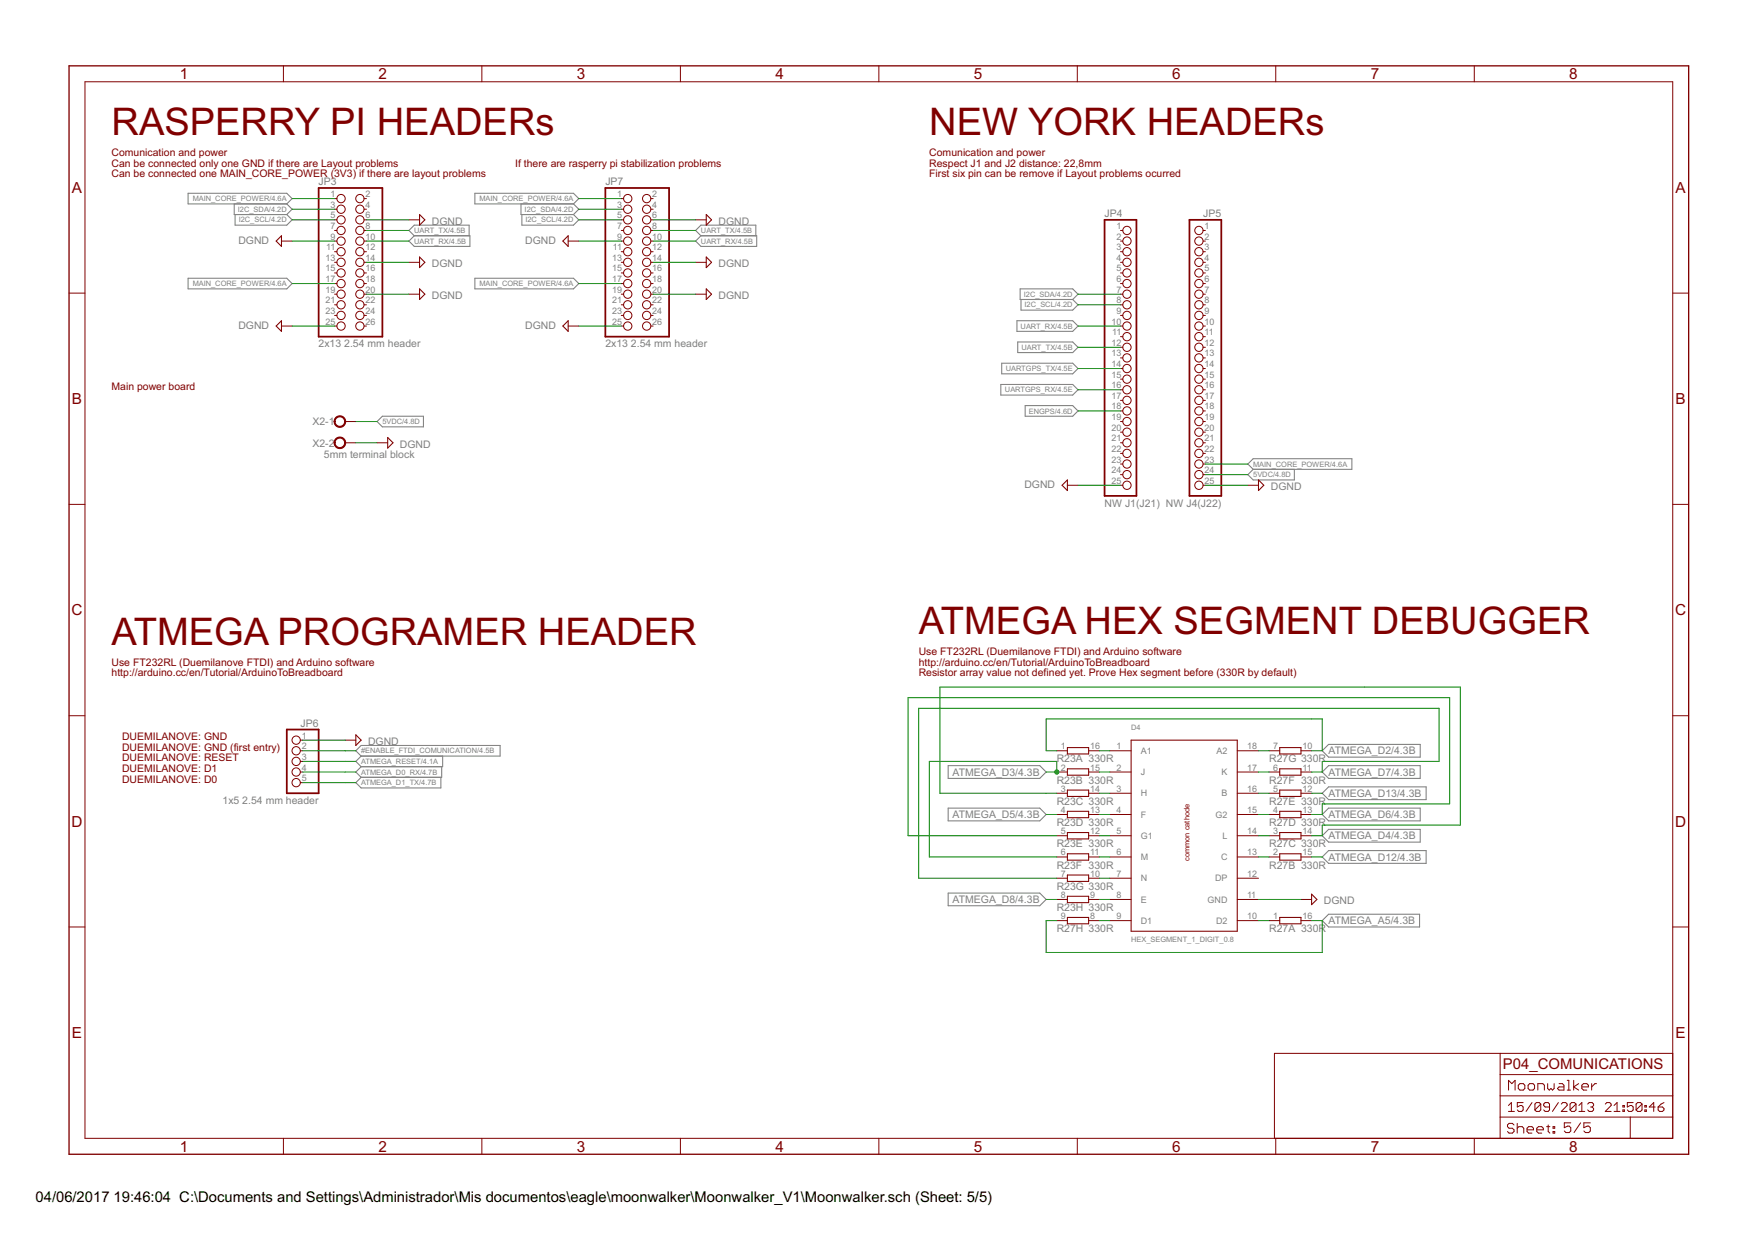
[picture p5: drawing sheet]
<svg xmlns="http://www.w3.org/2000/svg" width="420mm" height="297mm" viewBox="0 0 420 297" stroke-linecap="round" stroke-linejoin="round" font-family="sans-serif">
<g fill="none" stroke="#808080" stroke-width=".25">
<path d="M45 46.2h23.6l1.2 1.3-1.2 1.3h-23.6zM56 48.8v2.5h12.6M56.2 51.3v2.5h12.4l1.2-1.2-1.2-1.3M68.6 48.8l1.2 1.2-1.2 1.3M97.8 57.7l1.3-1.3h13.3v2.5h-13.3zM99.1 56.4l-1.3-1.3 1.3-1.3h13.1v2.6M113.6 46.2h23.5l1.3 1.3-1.3 1.3h-23.5zM124.6 48.8v2.5h12.5M124.8 51.3v2.5h12.3l1.3-1.2-1.3-1.3M137.1 48.8l1.3 1.2-1.3 1.3M167.6 56.4l-1.3-1.3 1.3-1.3h13.1v2.6M167.6 56.4h13.4v2.5h-13.4l-1.3-1.2z"/>
<path d="M45 66.5h23.6l1.2 1.3-1.2 1.3h-23.6zM113.6 66.5h23.5l1.3 1.3-1.3 1.3h-23.5zM243.2 76.7h13.3l1.3 1.3-1.3 1.2h-13.3zM243.9 69.1h12.6l1.3 1.3-1.3 1.2h-12.6zM244.2 71.6v2.6h12.3l1.3-1.3-1.3-1.3M239.3 91.9h17.2l1.3 1.3-1.3 1.3h-17.2zM239.5 86.9h17l1.3 1.2-1.3 1.3h-17zM243.4 81.8h13.1l1.3 1.3-1.3 1.2h-13.1zM245.2 97h11.3l1.3 1.3-1.3 1.2h-11.3zM90.2 100.8l1.2-1.3h9.9v2.6h-9.9zM298.4 111l1.3-1.3h23.6v2.5h-23.6zM299.7 112.2l-1.3 1.3 1.3 1.3h9.8v-2.6"/>
<path d="M85.1 179.6l1.3-1.3h33.2v2.5h-33.2zM316.2 179.6l1.5-1.6h21.9v3.1h-21.9zM86.4 180.8l-1.3 1.3 1.3 1.3M86.4 183.4l-1.3 1.2 1.3 1.3M86.4 185.9l-1.3 1.3 1.3 1.2h19v-2.5M105.6 183.4v2.5h-19.2M105.9 180.8v2.6h-19.5M226.7 193.3h21.9l1.6 1.5-1.6 1.5h-21.9zM226.7 183.1h21.9l1.6 1.5-1.6 1.6h-21.9zM316.2 194.8l1.5-1.5h21.9v3h-21.9zM316.2 189.7l1.5-1.5h23.3v3h-23.3zM316.2 184.6l1.5-1.5h21.9v3.1h-21.9z"/>
<path d="M316.2 199.9l1.5-1.5h21.9v3h-21.9zM226.7 213.6h21.9l1.6 1.5-1.6 1.5h-21.9zM316.2 205l1.5-1.6h23.3v3.1h-23.3zM317.7 218.7h21.8v3h-21.8l-1.5-1.5z"/>
</g>
<g fill="none" stroke="#800000" stroke-width=".24">
<path d="M20.3 19.6h379.7v252.6h-379.7zM67.8 15.7v3.9M115.2 15.7v3.9M162.7 15.7v3.9M210.2 15.7v3.9M257.6 15.7v3.9M305.1 15.7v3.9M352.6 15.7v3.9M67.3 57.7h2.5M80 47.5h.6M80 50h.6M80 52.6h.6"/>
<path d="M80 55.1h.6M80 57.7h.6M87.1 47.5h.5M87.1 50h.5M87.1 52.6h.5M87.1 55.1h.5M87.1 57.7h.5M97.8 52.6h2.5M135.9 57.7h2.5M148.6 47.5h.5M148.6 50h.5M148.6 52.6h.5"/>
<path d="M148.6 55.1h.5M148.6 57.7h.5M155.6 47.5h.6M155.6 50h.6M155.6 52.6h.6M155.6 55.1h.6M155.6 57.7h.6M166.3 52.6h2.6M267.9 55.1h.6M267.9 57.7h.6M287.7 55.1h.5M287.7 57.7h.5"/>
<path d="M16.5 70.1h3.8M67.3 78h2.5M80 60.2h.6M80 62.7h.6M80 65.3h.6M80 67.8h.6M80 70.4h.6M80 72.9h.6M80 75.4h.6M80 78h.6M87.1 60.2h.5M87.1 62.7h.5"/>
<path d="M87.1 65.3h.5M87.1 67.8h.5M87.1 70.4h.5M87.1 72.9h.5M87.1 75.4h.5M87.1 78h.5M97.8 62.7h2.5M97.8 70.4h2.5M135.9 78h2.5M148.6 60.2h.5M148.6 62.7h.5M148.6 65.3h.5"/>
<path d="M148.6 67.8h.5M148.6 70.4h.5M148.6 72.9h.5M148.6 75.4h.5M148.6 78h.5M155.6 60.2h.6M155.6 62.7h.6M155.6 65.3h.6M155.6 67.8h.6M155.6 70.4h.6M155.6 72.9h.6M155.6 75.4h.6"/>
<path d="M155.6 78h.6M166.3 62.7h2.6M166.3 70.4h2.6M267.9 60.2h.6M267.9 62.7h.6M267.9 65.3h.6M267.9 67.8h.6M267.9 70.4h.6M267.9 72.9h.6M267.9 75.4h.6M267.9 78h.6M287.7 60.2h.5"/>
<path d="M287.7 62.7h.5M287.7 65.3h.5M287.7 67.8h.5M287.7 70.4h.5M287.7 72.9h.5M287.7 75.4h.5M287.7 78h.5M400 70.1h3.8M267.9 80.5h.6M267.9 83.1h.6M267.9 85.6h.6M267.9 88.1h.6"/>
<path d="M267.9 90.7h.6M267.9 93.2h.6M267.9 95.8h.6M267.9 98.3h.6M287.7 80.5h.5M287.7 83.1h.5M287.7 85.6h.5M287.7 88.1h.5M287.7 90.7h.5M287.7 93.2h.5M287.7 95.8h.5M287.7 98.3h.5"/>
<path d="M82.5 100.8h2.6M82.5 105.9h2.6M90.2 105.9h2.5M255.2 116.1h2.6M267.9 100.8h.6M267.9 103.4h.6M267.9 105.9h.6M267.9 108.4h.6M267.9 111h.6M267.9 113.5h.6M267.9 116.1h.6M287.7 100.8h.5"/>
<path d="M287.7 103.4h.5M287.7 105.9h.5M287.7 108.4h.5M287.7 111h.5M287.7 113.5h.5M287.7 116.1h.5M298.4 116.1h2.5M16.5 120.6h3.8M400 120.6h3.8M16.5 171.2h3.8M71.8 177h.6M71.8 179.6h.6"/>
<path d="M82.5 177h2.6M252.7 179.6h2.5M260.3 179.6h2.6M265.4 179.6h5.1M295.9 179.6h5M303.5 179.6h2.5M311.1 179.6h2.5M400 171.2h3.8M71.8 182.1h.6M71.8 184.6h.6M71.8 187.2h.6M252.7 184.6h2.5"/>
<path d="M252.7 189.7h2.5M252.7 194.8h2.5M252.7 199.9h2.5M260.3 184.6h2.6M260.3 189.7h2.6M260.3 194.8h2.6M260.3 199.9h2.6M265.4 184.6h5.1M265.4 189.7h5.1M265.4 194.8h5.1M265.4 199.9h5.1M295.9 184.6h5"/>
<path d="M295.9 189.7h5M295.9 194.8h5M295.9 199.9h5M303.5 184.6h2.5M303.5 189.7h2.5M303.5 194.8h2.5M303.5 199.9h2.5M311.1 184.6h2.5M311.1 189.7h2.5M311.1 194.8h2.5M311.1 199.9h2.5M252.7 205h2.5"/>
<path d="M252.7 210h2.5M252.7 215.1h2.5M260.3 205h2.6M260.3 210h2.6M260.3 215.1h2.6M265.4 205h5.1M265.4 210h5.1M265.4 215.1h5.1M295.9 205h5M295.9 210h5M295.9 215.1h5M303.5 205h2.5"/>
<path d="M311.1 205h2.5M311.1 215.1h2.5M16.5 221.7h3.8M252.7 220.2h2.5M260.3 220.2h2.6M265.4 220.2h5.1M295.9 220.2h5M303.5 220.2h2.5M311.1 220.2h2.5M400 221.7h3.8M358.7 251.9v20.3M358.7 257h41.3"/>
<path d="M363.1 259.5l.4-.3h.8l.3 .3v.8l-.3 .4h-.8l-.4-.4zM365.4 259.5l.4-.3h.8l.4 .3v.8l-.4 .4h-.8l-.4-.4zM370.1 259.2v1.1l.4 .4 .4-.4 .4 .4 .3-.4v-1.1M372.8 259.2h.8l.4 .3v1.2h-1.2l-.4-.4 .4-.4h1.2M374.8 258.4h.4v2.3M376.3 258.4v2.3M377.5 259.2l-1.2 .7 1.2 .8M378.3 259.9h1.5v-.4l-.3-.3h-.8l-.4 .3v.8l.4 .4h.8M380.6 259.2v1.5M381.8 259.2h-.4l-.8 .7M400 251.9h-95.2v20.3M67.8 272.2v3.9"/>
<path d="M115.2 272.2v3.9M162.7 272.2v3.9M210.2 272.2v3.9M257.6 272.2v3.9M305.1 272.2v3.9M352.6 272.2v3.9M358.7 267.2h41.3M358.7 262.1h41.3M360.7 264.4l.7-.7v2.1M360.7 265.8h1.4M360.7 260.7v-2.3l.8 .8 .8-.8v2.3M362.1 269l-.4-.3h-.8l-.4 .3v.5l.4 .3h.8l.4 .4v.4l-.4 .4h-.8l-.4-.4"/>
<path d="M362.8 268.7v2.3M362.8 269.8l.4-.3h.8l.4 .3v1.2M364.2 263.7h-1.4v1.1l.7-.4h.4l.3 .4v.7l-.3 .3h-.7l-.4-.3M365.2 270.2h1.5v-.4l-.4-.3h-.8l-.3 .3v.8l.3 .4h.8M366.4 263.7l-1.5 2.1M367.5 270.2h1.6v-.4l-.4-.3h-.8l-.4 .3v.8l.4 .4h.8M367.7 260.7v-1.5h1.2l.4 .3v1.2M368.4 264.1v1.4l-.3 .3h-.7l-.3-.3M368.4 264.1l-.3-.4h-.7l-.3 .4v1.4M368.4 264.1l-1.3 1.4M369.8 269.5h.8M370.2 269v1.6l.4 .4"/>
<path d="M370.5 264.8h-1l-.4-.4v-.3l.4-.4h.7l.3 .4v1.4l-.3 .3h-.7l-.4-.3M371.4 269.5h.4v.3h-.4zM371.4 270.6h.4v.4h-.4zM372.7 263.7l-1.5 2.1M373.4 264.1l.3-.4h.7l.4 .4v.3l-1.4 1.4h1.4M374.8 260.7h.8M375.6 268.5h-1.5v1.2l.8-.4h.3l.4 .4v.8l-.4 .4h-.7l-.4-.4M376.9 264.1v1.4l-.4 .3h-.7l-.3-.3M376.9 264.1l-.4-.4h-.7l-.3 .4v1.4M376.9 264.1l-1.4 1.4M377.6 264.4l.7-.7v2.1M377.6 265.8h1.4"/>
<path d="M378 268.5l-1.6 2.4M379.7 264.1l.3-.4h.7l.4 .4v.3l-.4 .4M380.3 268.5h-1.5v1.2l.7-.4h.4l.4 .4v.8l-.4 .4h-.8l-.3-.4M380.4 264.8h.3M380.7 264.8l.4 .3v.4l-.4 .3h-.7l-.3-.3M383.9 264.1l.3-.4h.7l.4 .4v.3l-1.4 1.4h1.4M386 265.8h1.4M386 264.4l.7-.7v2.1M388.1 265.5h.4v.3h-.4zM388.1 264.4h.4v.4h-.4zM389.8 267.2v5M390.5 263.7h-1.4v1.1l.7-.4h.4l.3 .4v.7l-.3 .3h-.7l-.4-.3"/>
<path d="M392.7 264.1v1.4l-.4 .3h-.7l-.4-.3M392.7 264.1l-.4-.4h-.7l-.4 .4v1.4M392.7 264.1l-1.5 1.4M393.3 265.5h.4v.3h-.4zM393.3 264.4h.4v.4h-.4zM395.8 264.8h-1.4l1.1-1.1v2.1M396.5 264.8h1.1l.3 .3v.4l-.3 .3h-.7l-.4-.3zM397.9 263.7l-.7 .4-.7 .7"/>
<circle cx="81.6" cy="50" r=".99"/>
<circle cx="81.6" cy="47.5" r=".99"/>
<circle cx="81.6" cy="52.6" r=".99"/>
<circle cx="81.6" cy="55.1" r=".99"/>
<circle cx="81.6" cy="57.7" r=".99"/>
<circle cx="86.1" cy="52.6" r=".99"/>
<circle cx="86.1" cy="47.5" r=".99"/>
<circle cx="86.1" cy="50" r=".99"/>
<circle cx="86.1" cy="57.7" r=".99"/>
<circle cx="86.1" cy="55.1" r=".99"/>
<circle cx="150.1" cy="55.1" r=".99"/>
<circle cx="150.1" cy="52.6" r=".99"/>
<circle cx="150.1" cy="47.5" r=".99"/>
<circle cx="150.1" cy="50" r=".99"/>
<circle cx="150.1" cy="57.7" r=".99"/>
<circle cx="154.6" cy="47.5" r=".99"/>
<circle cx="154.6" cy="55.1" r=".99"/>
<circle cx="154.6" cy="57.7" r=".99"/>
<circle cx="154.6" cy="52.6" r=".99"/>
<circle cx="154.6" cy="50" r=".99"/>
<circle cx="269.5" cy="57.7" r=".99"/>
<circle cx="269.5" cy="55.1" r=".99"/>
<circle cx="286.7" cy="57.7" r=".99"/>
<circle cx="286.7" cy="55.1" r=".99"/>
<circle cx="81.6" cy="70.4" r=".99"/>
<circle cx="81.6" cy="78" r=".99"/>
<circle cx="81.6" cy="60.2" r=".99"/>
<circle cx="81.6" cy="67.8" r=".99"/>
<circle cx="81.6" cy="75.4" r=".99"/>
<circle cx="81.6" cy="65.3" r=".99"/>
<circle cx="81.6" cy="62.7" r=".99"/>
<circle cx="81.6" cy="72.9" r=".99"/>
<circle cx="86.1" cy="65.3" r=".99"/>
<circle cx="86.1" cy="67.8" r=".99"/>
<circle cx="86.1" cy="70.4" r=".99"/>
<circle cx="86.1" cy="72.9" r=".99"/>
<circle cx="86.1" cy="78" r=".99"/>
<circle cx="86.1" cy="75.4" r=".99"/>
<circle cx="86.1" cy="60.2" r=".99"/>
<circle cx="86.1" cy="62.7" r=".99"/>
<circle cx="150.1" cy="65.3" r=".99"/>
<circle cx="150.1" cy="62.7" r=".99"/>
<circle cx="150.1" cy="70.4" r=".99"/>
<circle cx="150.1" cy="72.9" r=".99"/>
<circle cx="150.1" cy="67.8" r=".99"/>
<circle cx="150.1" cy="60.2" r=".99"/>
<circle cx="150.1" cy="78" r=".99"/>
<circle cx="150.1" cy="75.4" r=".99"/>
<circle cx="154.6" cy="65.3" r=".99"/>
<circle cx="154.6" cy="70.4" r=".99"/>
<circle cx="154.6" cy="72.9" r=".99"/>
<circle cx="154.6" cy="62.7" r=".99"/>
<circle cx="154.6" cy="67.8" r=".99"/>
<circle cx="154.6" cy="60.2" r=".99"/>
<circle cx="154.6" cy="78" r=".99"/>
<circle cx="154.6" cy="75.4" r=".99"/>
<circle cx="269.5" cy="67.8" r=".99"/>
<circle cx="269.5" cy="75.4" r=".99"/>
<circle cx="269.5" cy="78" r=".99"/>
<circle cx="269.5" cy="65.3" r=".99"/>
<circle cx="269.5" cy="70.4" r=".99"/>
<circle cx="269.5" cy="72.9" r=".99"/>
<circle cx="269.5" cy="60.2" r=".99"/>
<circle cx="269.5" cy="62.7" r=".99"/>
<circle cx="286.7" cy="65.3" r=".99"/>
<circle cx="286.7" cy="67.8" r=".99"/>
<circle cx="286.7" cy="70.4" r=".99"/>
<circle cx="286.7" cy="72.9" r=".99"/>
<circle cx="286.7" cy="75.4" r=".99"/>
<circle cx="286.7" cy="60.2" r=".99"/>
<circle cx="286.7" cy="62.7" r=".99"/>
<circle cx="286.7" cy="78" r=".99"/>
<circle cx="269.5" cy="93.2" r=".99"/>
<circle cx="269.5" cy="88.1" r=".99"/>
<circle cx="269.5" cy="95.8" r=".99"/>
<circle cx="269.5" cy="90.7" r=".99"/>
<circle cx="269.5" cy="98.3" r=".99"/>
<circle cx="269.5" cy="85.6" r=".99"/>
<circle cx="269.5" cy="80.5" r=".99"/>
<circle cx="269.5" cy="83.1" r=".99"/>
<circle cx="286.7" cy="88.1" r=".99"/>
<circle cx="286.7" cy="93.2" r=".99"/>
<circle cx="286.7" cy="90.7" r=".99"/>
<circle cx="286.7" cy="95.8" r=".99"/>
<circle cx="286.7" cy="98.3" r=".99"/>
<circle cx="286.7" cy="83.1" r=".99"/>
<circle cx="286.7" cy="85.6" r=".99"/>
<circle cx="286.7" cy="80.5" r=".99"/>
<circle cx="269.5" cy="100.8" r=".99"/>
<circle cx="269.5" cy="105.9" r=".99"/>
<circle cx="269.5" cy="116.1" r=".99"/>
<circle cx="269.5" cy="111" r=".99"/>
<circle cx="269.5" cy="103.4" r=".99"/>
<circle cx="269.5" cy="108.4" r=".99"/>
<circle cx="269.5" cy="113.5" r=".99"/>
<circle cx="286.7" cy="105.9" r=".99"/>
<circle cx="286.7" cy="116.1" r=".99"/>
<circle cx="286.7" cy="108.4" r=".99"/>
<circle cx="286.7" cy="100.8" r=".99"/>
<circle cx="286.7" cy="103.4" r=".99"/>
<circle cx="286.7" cy="111" r=".99"/>
<circle cx="286.7" cy="113.5" r=".99"/>
<circle cx="70.8" cy="179.6" r=".99"/>
<circle cx="70.8" cy="177" r=".99"/>
<circle cx="70.8" cy="184.6" r=".99"/>
<circle cx="70.8" cy="187.2" r=".99"/>
<circle cx="70.8" cy="182.1" r=".99"/>
</g>
<path d="M16.5 15.7h387.3v260.4h-387.3z" fill="none" stroke="#800000" stroke-width=".32"/>
<path d="M76.2 45h15.2v35.5h-15.2zM144.8 45h15.2v35.5h-15.2zM264.1 52.6h7.7v66h-7.7zM284.4 52.6h7.7v66h-7.7zM68.6 174.5h7.6v15.2h-7.6z" fill="none" stroke="#800000" stroke-width=".42"/>
<g fill="none" stroke="#800000" stroke-width=".25">
<path d="M67.3 56.4v2.5l-1.3-1.2zM100.3 51.3l1.3 1.3-1.3 1.2zM135.9 56.4v2.5l-1.3-1.2zM168.9 51.3l1.3 1.3-1.3 1.2zM67.3 76.7v2.5l-1.3-1.2zM100.3 61.5l1.3 1.2-1.3 1.3zM100.3 69.1l1.3 1.3-1.3 1.2zM135.9 76.7v2.5l-1.3-1.2zM168.9 61.5l1.3 1.2-1.3 1.3zM168.9 69.1l1.3 1.3-1.3 1.2zM92.7 104.6l1.3 1.3-1.3 1.3zM255.2 114.8v2.5l-1.2-1.2z"/>
<path d="M300.9 114.8l1.3 1.3-1.3 1.2zM85.1 175.7l1.3 1.3-1.3 1.3zM255.2 178.8h5.1v1.5h-5.1zM270.5 177h25.4v45.7h-25.4zM306 178.8h5.1v1.5h-5.1zM255.2 183.9h5.1v1.5h-5.1zM255.2 189h5.1v1.5h-5.1zM255.2 194h5.1v1.6h-5.1zM255.2 199.1h5.1v1.5h-5.1zM306 183.9h5.1v1.5h-5.1zM306 189h5.1v1.5h-5.1zM306 194h5.1v1.6h-5.1z"/>
<path d="M306 199.1h5.1v1.5h-5.1zM255.2 204.2h5.1v1.5h-5.1zM255.2 209.3h5.1v1.5h-5.1zM255.2 214.4h5.1v1.5h-5.1zM255.2 219.4h5.1v1.5h-5.1zM306 204.2h5.1v1.5h-5.1zM306 219.4h5.1v1.5h-5.1zM313.6 213.8l1.3 1.3-1.3 1.3z"/>
</g>
<g fill="#800000" stroke="#800000" stroke-width=".24">
<path d="M80.3 99.9a1.4 1.4 0 0 1 2.2 .2 1.4 1.4 0 0 1-.9 2.1 1.4 1.4 0 0 1-1.7-1.4h.2a1.14 1.14 0 0 1 1.7-.9 1.14 1.14 0 0 1 .2 1.9 1.14 1.14 0 0 1-1.8-.7l-.1-.3h-.2z" fill-rule="evenodd"/>
<path d="M80.3 104.9a1.4 1.4 0 0 1 2.2 .3 1.4 1.4 0 0 1-.9 2 1.4 1.4 0 0 1-1.7-1.3h.2a1.14 1.14 0 0 1 1.7-.9 1.14 1.14 0 0 1 .2 1.9 1.14 1.14 0 0 1-1.8-.7l-.1-.3h-.2z" fill-rule="evenodd"/>
</g>
<g fill="none" stroke="#008000" stroke-width=".24">
<path d="M69.8 50h10.2M69.8 52.6h10.2M69.8 57.7h10.2M69.8 47.5h10.2M87.6 52.6h10.2M87.6 57.7h10.2M87.6 55.1h10.2M138.4 50h10.2M138.4 52.6h10.2M138.4 57.7h10.2M138.4 47.5h10.2M156.2 52.6h10.1"/>
<path d="M156.2 57.7h10.1M156.2 55.1h10.1M69.8 78h10.2M69.8 67.8h10.2M87.6 70.4h10.2M87.6 62.7h10.2M138.4 78h10.2M138.4 67.8h10.2M156.2 70.4h10.1M156.2 62.7h10.1M257.8 70.4h10.1M257.8 72.9h10.1"/>
<path d="M257.8 78h10.1M257.8 83.1h10.1M257.8 88.1h10.1M257.8 93.2h10.1M257.8 98.3h10.1M85.1 105.9h5.1M85.1 100.8h5.1M257.8 116.1h10.1M288.2 116.1h10.2M288.2 113.5h10.2M288.2 111h10.2M72.4 177h10.1"/>
<path d="M72.4 179.6h12.7M252.7 179.6h-2.5v-7.7h66v7.7h-2.6M262.9 179.6h2.5M300.9 179.6h2.6M72.4 182.1h12.7M72.4 184.6h12.7M72.4 187.2h12.7M250.2 184.6h2.5v-2.5h-30.5v22.9h30.5M250.2 194.8h2.5M252.7 189.7h-27.9v-25.4h124.4v33h-33v2.6h-2.6M262.9 184.6h2.5M262.9 189.7h2.5"/>
<path d="M262.9 194.8h2.5M262.9 199.9h2.5M300.9 184.6h2.6M300.9 189.7h2.6M300.9 194.8h2.6M300.9 199.9h2.6M313.6 184.6h2.6v-2.5h27.9v-12.7h-124.4v40.6h33M313.6 189.7h2.6M313.6 194.8h2.6v-2.5h30.5v-25.4h-129.6v33h35.6M250.2 215.1h2.5M262.9 215.1h2.5M262.9 205h2.5"/>
<path d="M262.9 210h2.5M300.9 215.1h10.2M300.9 205h2.6M313.6 205h2.6M252.7 220.2h-2.5v7.6h66v-7.6h-2.6M262.9 220.2h2.5M300.9 220.2h2.6"/>
</g>
<circle cx="252.7" cy="184.6" r=".51" fill="#008000" stroke="#008000" stroke-width=".24"/>
<g font-size="10.2" fill="#800000">
<text x="26.7" y="32.3">RASPERRY PI HEADERs</text>
<text x="222.2" y="32.3">NEW YORK HEADERs</text>
<text x="26.7" y="154.2">ATMEGA PROGRAMER HEADER</text>
<text x="219.7" y="151.6">ATMEGA HEX SEGMENT DEBUGGER</text>
</g>
<g font-size="4.1" fill="#800000">
<text x="43" y="18.9">1</text>
<text x="90.5" y="18.9">2</text>
<text x="138" y="18.9">3</text>
<text x="185.4" y="18.9">4</text>
<text x="232.9" y="18.9">5</text>
<text x="280.3" y="18.9">6</text>
<text x="327.8" y="18.9">7</text>
<text x="375.3" y="18.9">8</text>
<text x="17.2" y="46.1">A</text>
<text x="400.7" y="46.1">A</text>
<text x="17.2" y="96.7">B</text>
<text x="400.7" y="96.7">B</text>
<text x="17.1" y="147.2">C</text>
<text x="400.6" y="147.2">C</text>
<text x="17.1" y="197.7">D</text>
<text x="400.6" y="197.7">D</text>
<text x="17.2" y="248.3">E</text>
<text x="400.7" y="248.3">E</text>
<text x="43" y="275.4">1</text>
<text x="90.5" y="275.4">2</text>
<text x="138" y="275.4">3</text>
<text x="185.4" y="275.4">4</text>
<text x="232.9" y="275.4">5</text>
<text x="280.3" y="275.4">6</text>
<text x="327.8" y="275.4">7</text>
<text x="375.3" y="275.4">8</text>
</g>
<text font-size="4" fill="#800000" x="359.4" y="255.7">P04_COMUNICATIONS</text>
<g font-size="4">
<text x="8.5" y="287.5">04/06/2017</text>
<text x="27.2" y="287.5">19:46:04 C:\Documents and Settings\Administrador\Mis documentos\eagle\moonwalker\Moonwalker_V1\Moonwalker.sch (Sheet: 5/5)</text>
</g>
<g font-size="2.8" fill="#800000">
<text x="26.7" y="37.3">Comunication and power</text>
<text x="26.7" y="39.9">Can be connected only one GND if there are Layout problems</text>
<text x="123.2" y="39.9">If there are rasperry pi stabilization problems</text>
<text x="222.2" y="37.3">Comunication and power</text>
<text x="222.2" y="39.9">Respect J1 and J2 distance: 22,8mm</text>
<text x="26.7" y="42.4">Can be connected one MAIN_CORE_POWER (3V3) if there are layout problems</text>
<text x="222.2" y="42.4">First six pin can be remove if Layout problems ocurred</text>
<text x="26.7" y="93.2">Main power board</text>
<text x="26.7" y="159.2">Use FT232RL (Duemilanove FTDI) and Arduino software</text>
<text x="26.7" y="161.8">http://arduino.cc/en/Tutorial/ArduinoToBreadboard</text>
<text x="219.7" y="156.7">Use FT232RL (Duemilanove FTDI) and Arduino software</text>
<text x="219.7" y="159.2">http://arduino.cc/en/Tutorial/ArduinoToBreadboard</text>
<text x="219.7" y="161.8">Resistor array value not defined yet. Prove Hex segment before (330R by default)</text>
<text x="29.2" y="177">DUEMILANOVE: GND</text>
<text x="29.2" y="179.6">DUEMILANOVE: GND (first entry)</text>
<text x="29.2" y="184.6">DUEMILANOVE: D1</text>
<text x="29.2" y="182.1">DUEMILANOVE: RESET</text>
<text x="29.2" y="187.2">DUEMILANOVE: D0</text>
</g>
<g font-size="2.8" fill="#808080">
<text x="76.2" y="44.3">JP3</text>
<text x="144.8" y="44.3">JP7</text>
<text x="103.3" y="53.7">DGND</text>
<text x="171.8" y="53.7">DGND</text>
<text x="264.1" y="51.9">JP4</text>
<text x="287.7" y="51.9">JP5</text>
<text x="57" y="58.3">DGND</text>
<text x="125.6" y="58.3">DGND</text>
<text x="103.3" y="63.9">DGND</text>
<text x="171.8" y="63.9">DGND</text>
<text x="103.3" y="71.5">DGND</text>
<text x="171.8" y="71.5">DGND</text>
<text x="57" y="78.6">DGND</text>
<text x="76.2" y="83">2x13</text>
<text x="82.3" y="83">2.54 mm header</text>
<text x="125.6" y="78.6">DGND</text>
<text x="144.8" y="83">2x13</text>
<text x="150.9" y="83">2.54 mm header</text>
<text x="74.7" y="101.7">X2-1</text>
<text x="74.7" y="106.8">X2-2</text>
<text x="95.6" y="107">DGND</text>
<text x="77.5" y="109.6">5mm terminal block</text>
<text x="245" y="116.7">DGND</text>
<text x="303.9" y="117.2">DGND</text>
<text x="264.1" y="121.1">NW J1(J21) NW J4(J22)</text>
<text x="71.9" y="173.8">JP6</text>
<text x="88" y="178.2">DGND</text>
<text x="227.8" y="185.5">ATMEGA_D3/4.3B</text>
<text x="252.7" y="182.3">R23A 330R</text>
<text x="303.5" y="182.3">R27G 330R</text>
<text x="317.7" y="180.4">ATMEGA_D2/4.3B</text>
<text x="317.7" y="185.5">ATMEGA_D7/4.3B</text>
<text x="252.7" y="187.4">R23B 330R</text>
<text x="303.5" y="187.4">R27F 330R</text>
<text x="317.7" y="190.6">ATMEGA_D13/4.3B</text>
<text x="53.2" y="192.3">1x5</text>
<text x="57.9" y="192.3">2.54 mm header</text>
<text x="227.8" y="195.7">ATMEGA_D5/4.3B</text>
<text x="252.7" y="192.5">R23C 330R</text>
<text x="252.7" y="197.6">R23D 330R</text>
<text x="303.5" y="197.6">R27D 330R</text>
<text x="303.5" y="192.5">R27E 330R</text>
<text x="317.7" y="195.7">ATMEGA_D6/4.3B</text>
<text x="252.7" y="202.7">R23E 330R</text>
<text x="303.5" y="202.7">R27C 330R</text>
<text x="317.7" y="200.8">ATMEGA_D4/4.3B</text>
<text x="252.7" y="207.7">R23F 330R</text>
<text x="303.5" y="207.7">R27B 330R</text>
<text x="317.7" y="205.8">ATMEGA_D12/4.3B</text>
<text x="227.8" y="216">ATMEGA_D8/4.3B</text>
<text x="252.7" y="212.8">R23G 330R</text>
<text x="252.7" y="217.9">R23H 330R</text>
<text x="316.6" y="216.2">DGND</text>
<text x="317.7" y="221.1">ATMEGA_A5/4.3B</text>
<text x="252.7" y="223">R27H 330R</text>
<text x="303.5" y="223">R27A 330R</text>
</g>
<g font-size="2.4" fill="#808080">
<text x="79" y="47.1">1</text>
<text x="87.4" y="47.1">2</text>
<text x="147.6" y="47.1">1</text>
<text x="156" y="47.1">2</text>
<text x="79" y="49.7">3</text>
<text x="79" y="52.2">5</text>
<text x="87.4" y="49.7">4</text>
<text x="87.4" y="52.2">6</text>
<text x="147.6" y="49.7">3</text>
<text x="147.6" y="52.2">5</text>
<text x="156" y="49.7">4</text>
<text x="156" y="52.2">6</text>
<text x="78" y="59.8">11</text>
<text x="79" y="54.8">7</text>
<text x="79" y="57.3">9</text>
<text x="87.4" y="54.8">8</text>
<text x="87.4" y="57.3">10</text>
<text x="87.4" y="59.8">12</text>
<text x="146.6" y="59.8">11</text>
<text x="147.6" y="54.8">7</text>
<text x="147.6" y="57.3">9</text>
<text x="156" y="54.8">8</text>
<text x="156" y="57.3">10</text>
<text x="156" y="59.8">12</text>
<text x="267" y="54.8">1</text>
<text x="267" y="57.3">2</text>
<text x="267" y="59.8">3</text>
<text x="288.1" y="54.8">1</text>
<text x="288.1" y="57.3">2</text>
<text x="288.1" y="59.8">3</text>
<text x="77.8" y="62.4">13</text>
<text x="77.8" y="64.9">15</text>
<text x="87.4" y="62.4">14</text>
<text x="87.4" y="64.9">16</text>
<text x="146.4" y="62.4">13</text>
<text x="146.4" y="64.9">15</text>
<text x="156" y="62.4">14</text>
<text x="156" y="64.9">16</text>
<text x="267" y="62.4">4</text>
<text x="267" y="64.9">5</text>
<text x="288.1" y="62.4">4</text>
<text x="288.1" y="64.9">5</text>
<text x="77.8" y="67.5">17</text>
<text x="77.8" y="70">19</text>
<text x="87.4" y="67.5">18</text>
<text x="87.4" y="70">20</text>
<text x="146.4" y="67.5">17</text>
<text x="146.4" y="70">19</text>
<text x="156" y="67.5">18</text>
<text x="156" y="70">20</text>
<text x="267" y="67.5">6</text>
<text x="267" y="70">7</text>
<text x="288.1" y="67.5">6</text>
<text x="288.1" y="70">7</text>
<text x="77.8" y="72.5">21</text>
<text x="77.8" y="75.1">23</text>
<text x="77.8" y="77.6">25</text>
<text x="87.4" y="72.5">22</text>
<text x="87.4" y="75.1">24</text>
<text x="87.4" y="77.6">26</text>
<text x="146.4" y="72.5">21</text>
<text x="146.4" y="75.1">23</text>
<text x="146.4" y="77.6">25</text>
<text x="156" y="72.5">22</text>
<text x="156" y="75.1">24</text>
<text x="156" y="77.6">26</text>
<text x="265.8" y="77.6">10</text>
<text x="267" y="72.5">8</text>
<text x="267" y="75.1">9</text>
<text x="288.1" y="72.5">8</text>
<text x="288.1" y="75.1">9</text>
<text x="288.1" y="77.6">10</text>
<text x="265.8" y="82.7">12</text>
<text x="265.9" y="80.2">11</text>
<text x="288.1" y="80.2">11</text>
<text x="288.1" y="82.7">12</text>
<text x="265.8" y="85.2">13</text>
<text x="265.8" y="87.8">14</text>
<text x="288.1" y="85.2">13</text>
<text x="288.1" y="87.8">14</text>
<text x="265.8" y="90.3">15</text>
<text x="265.8" y="92.9">16</text>
<text x="265.8" y="95.4">17</text>
<text x="288.1" y="90.3">15</text>
<text x="288.1" y="92.9">16</text>
<text x="288.1" y="95.4">17</text>
<text x="265.8" y="97.9">18</text>
<text x="265.8" y="100.5">19</text>
<text x="288.1" y="97.9">18</text>
<text x="288.1" y="100.5">19</text>
<text x="265.8" y="103">20</text>
<text x="265.8" y="105.6">21</text>
<text x="288.1" y="103">20</text>
<text x="288.1" y="105.6">21</text>
<text x="265.8" y="108.1">22</text>
<text x="265.8" y="110.6">23</text>
<text x="265.8" y="113.2">24</text>
<text x="288.1" y="108.1">22</text>
<text x="288.1" y="110.6">23</text>
<text x="288.1" y="113.2">24</text>
<text x="265.8" y="115.7">25</text>
<text x="288.1" y="115.7">25</text>
<text x="72.2" y="176.7">1</text>
<text x="72.2" y="179.2">2</text>
<text x="253.7" y="179.2">1</text>
<text x="260.7" y="179.2">16</text>
<text x="267" y="179.2">1</text>
<text x="298.2" y="179.2">18</text>
<text x="304.5" y="179.2">7</text>
<text x="311.5" y="179.2">10</text>
<text x="72.2" y="181.7">3</text>
<text x="72.2" y="184.3">4</text>
<text x="253.7" y="184.3">2</text>
<text x="260.7" y="184.3">15</text>
<text x="267" y="184.3">2</text>
<text x="272.8" y="180.3">A1</text>
<text x="272.8" y="185.4">J</text>
<text x="290.9" y="180.3">A2</text>
<text x="292.1" y="185.4">K</text>
<text x="298.2" y="184.3">17</text>
<text x="304.5" y="184.3">6</text>
<text x="311.5" y="184.3">11</text>
<text x="72.2" y="186.8">5</text>
<text x="253.7" y="189.4">3</text>
<text x="260.7" y="189.4">14</text>
<text x="267" y="189.4">3</text>
<text x="272.8" y="190.5">H</text>
<text x="292.1" y="190.5">B</text>
<text x="298.2" y="189.4">16</text>
<text x="304.5" y="189.4">5</text>
<text x="311.5" y="189.4">12</text>
<text x="253.7" y="194.4">4</text>
<text x="260.7" y="194.4">13</text>
<text x="267" y="194.4">4</text>
<text x="272.8" y="195.6">F</text>
<text x="290.7" y="195.6">G2</text>
<text x="298.2" y="194.4">15</text>
<text x="304.5" y="194.4">4</text>
<text x="311.5" y="194.4">13</text>
<text x="253.7" y="199.5">5</text>
<text x="260.7" y="199.5">12</text>
<text x="267" y="199.5">5</text>
<text x="272.8" y="200.6">G1</text>
<text x="292.4" y="200.6">L</text>
<text x="298.2" y="199.5">14</text>
<text x="304.5" y="199.5">3</text>
<text x="311.5" y="199.5">14</text>
<text x="253.7" y="204.6">6</text>
<text x="253.7" y="209.7">7</text>
<text x="260.7" y="204.6">11</text>
<text x="260.7" y="209.7">10</text>
<text x="267" y="204.6">6</text>
<text x="267" y="209.7">7</text>
<text x="272.8" y="205.7">M</text>
<text x="292" y="205.7">C</text>
<text x="298.2" y="209.7">12</text>
<text x="298.2" y="204.6">13</text>
<text x="304.5" y="204.6">2</text>
<text x="311.5" y="204.6">15</text>
<text x="253.7" y="214.8">8</text>
<text x="260.7" y="214.8">9</text>
<text x="267" y="214.8">8</text>
<text x="272.8" y="210.8">N</text>
<text x="272.8" y="215.9">E</text>
<text x="288.8" y="215.9">GND</text>
<text x="290.6" y="210.8">DP</text>
<text x="298.2" y="214.8">11</text>
<text x="253.7" y="219.8">9</text>
<text x="260.7" y="219.8">8</text>
<text x="267" y="219.8">9</text>
<text x="272.8" y="220.9">D1</text>
<text x="290.8" y="220.9">D2</text>
<text x="298.2" y="219.8">10</text>
<text x="304.5" y="219.8">1</text>
<text x="311.5" y="219.8">16</text>
</g>
<g font-size="2" fill="#808080">
<text x="46.1" y="48.1">MAIN_CORE_POWER/4.6A</text>
<text x="56.9" y="50.7">I2C_SDA/4.2D</text>
<text x="57.1" y="53.2">I2C_SCL/4.2D</text>
<text x="114.6" y="48.1">MAIN_CORE_POWER/4.6A</text>
<text x="125.5" y="50.7">I2C_SDA/4.2D</text>
<text x="125.7" y="53.2">I2C_SCL/4.2D</text>
<text x="99.1" y="58.3">UART_RX/4.5B</text>
<text x="99.1" y="55.7">UART_TX/4.5B</text>
<text x="167.6" y="58.3">UART_RX/4.5B</text>
<text x="167.6" y="55.7">UART_TX/4.5B</text>
<text x="46.1" y="68.4">MAIN_CORE_POWER/4.6A</text>
<text x="114.6" y="68.4">MAIN_CORE_POWER/4.6A</text>
<text x="244.8" y="71">I2C_SDA/4.2D</text>
<text x="245" y="73.5">I2C_SCL/4.2D</text>
<text x="244.1" y="78.6">UART_RX/4.5B</text>
<text x="244.3" y="83.7">UART_TX/4.5B</text>
<text x="240.5" y="88.8">UARTGPS_TX/4.5E</text>
<text x="240.3" y="93.8">UARTGPS_RX/4.5E</text>
<text x="91.4" y="101.5">5VDC/4.8D</text>
<text x="246" y="98.9">ENGPS/4.6D</text>
<text x="299.7" y="111.6">MAIN_CORE_POWER/4.6A</text>
<text x="299.7" y="114.2">5VDC/4.8D</text>
<text x="270.5" y="174.5">D4</text>
<text x="86.4" y="182.7">ATMEGA_RESET/4.1A</text>
<text x="86.4" y="180.2">#ENABLE_FTDI_COMUNICATION/4.5B</text>
<text x="86.4" y="185.3">ATMEGA_D0_RX/4.7B</text>
<text x="86.4" y="187.8">ATMEGA_D1_TX/4.7B</text>
<text x="270.5" y="225.3">HEX_SEGMENT_1_DIGIT_0.8</text>
</g>
<text font-size="2" fill="#800000" x="284.4" y="206" transform="rotate(-90 284.4 206)">common cathode</text>
</svg>
